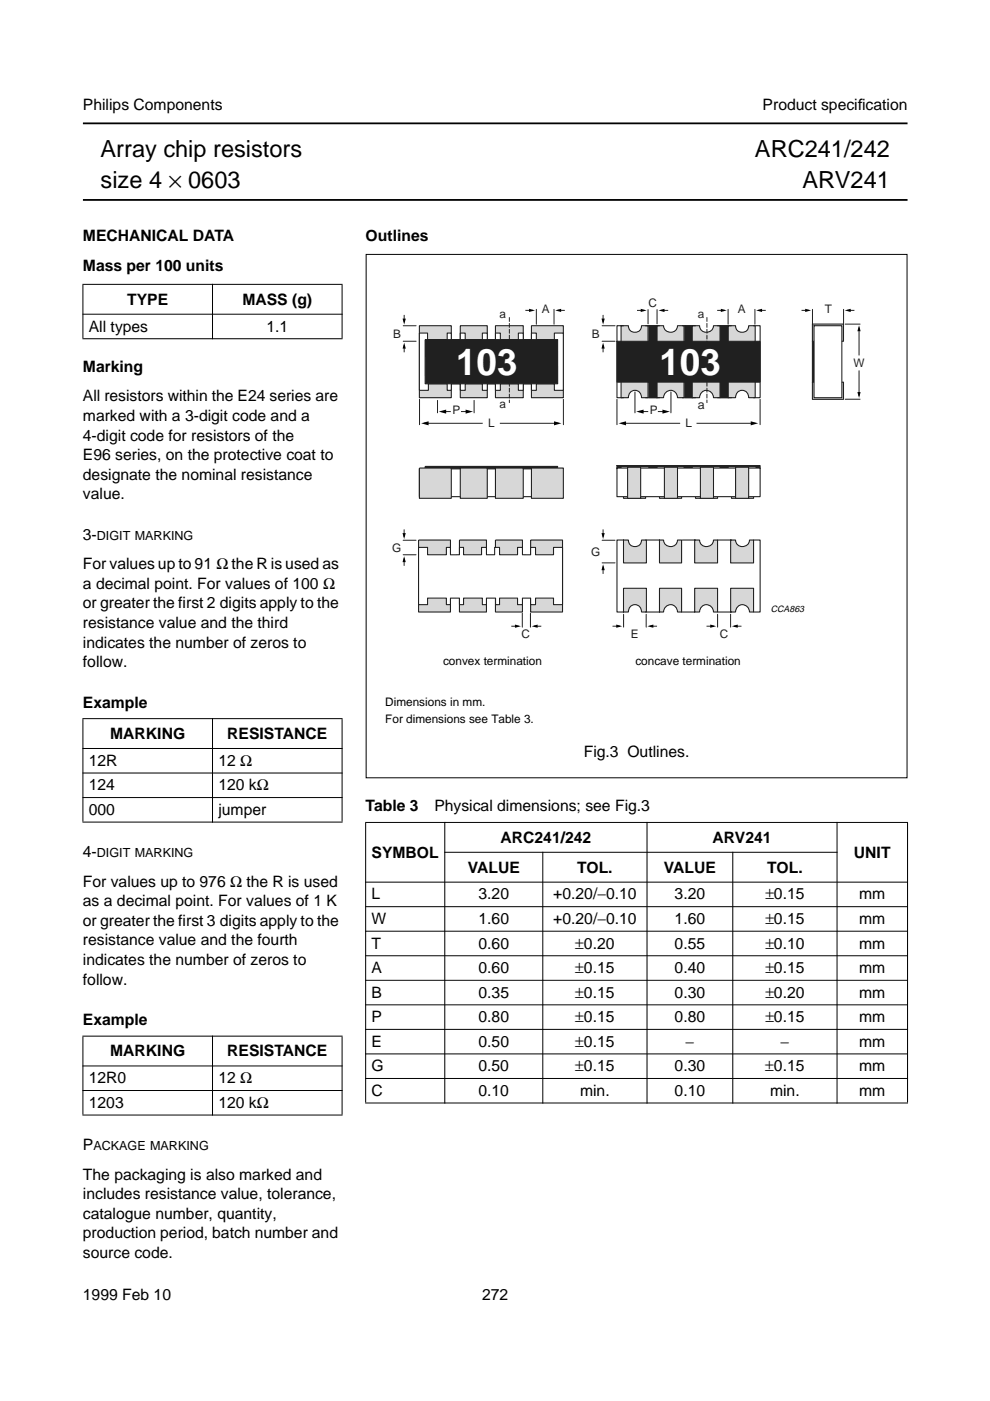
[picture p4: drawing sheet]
<svg xmlns="http://www.w3.org/2000/svg" width="210mm" height="297mm" viewBox="0 0 210 297" stroke-linecap="round" stroke-linejoin="round" font-family="sans-serif">
<path d="M17.6 26.2h174.8M17.6 42.4h174.8" fill="none" stroke="#000" stroke-width=".38"/>
<g fill="#000" stroke="#000" stroke-width=".21">
<path d="M17.6 60.4v11.3zM45.1 60.2v11.7zM72.5 60.4v11.3zM17.5 60.3h55.1zM17.5 66.6h55.1zM17.5 71.8h55.1zM17.5 152.4h55.1zM17.5 158.7h55.1zM17.6 152.5v21.7zM45.1 152.3v22.1zM72.5 152.5v21.7zM17.5 163.9h55.1z"/>
<path d="M17.5 169.1h55.1zM17.5 174.3h55.1zM77.4 174.4h115.1zM94.2 180.7h83.4zM77.4 187h115.1zM77.4 192.2h115.1zM77.4 197.4h115.1zM17.5 219.7h55.1zM77.4 202.6h115.1zM77.4 207.8h115.1zM77.4 213h115.1zM77.4 218.2h115.1z"/>
<path d="M17.6 219.8v16.5zM45.1 219.6v16.9zM72.5 219.8v16.5zM17.5 226h55.1zM17.5 231.2h55.1zM17.5 236.4h55.1zM77.5 174.5v59.3zM94.3 174.3v59.7zM115.1 180.6v53.4zM137.2 174.3v59.7zM155.4 180.6v53.4zM177.5 174.3v59.7z"/>
<path d="M192.4 174.5v59.3zM77.4 223.5h115.1zM77.4 228.7h115.1zM77.4 233.9h115.1z"/>
</g>
<g fill="#fff">
<path d="M82.5 158.4h104.9v6.6h-104.9z" fill-rule="evenodd"/>
<path d="M81.7 147.9h45.8v7.5h-45.8z" fill-rule="evenodd"/>
</g>
<g fill="#fff">
<path d="M77.5 67.1h114.9v7.3h-114.9z"/>
<path d="M178.5 71.1h13.9z"/>
<path d="M178.4 70.3v1.9z"/>
<circle cx="107.6" cy="67.8" r=".22"/>
<circle cx="107.6" cy="69.7" r=".22"/>
<circle cx="107.6" cy="71.6" r=".22"/>
<circle cx="107.6" cy="73.5" r=".22"/>
<circle cx="162.5" cy="67.8" r=".22"/>
<circle cx="162.5" cy="69.7" r=".22"/>
<circle cx="162.5" cy="71.6" r=".22"/>
<circle cx="162.5" cy="73.5" r=".22"/>
</g>
<path d="M90.1 98.9h28.1v5.7h-28.1z" fill="#231f20" stroke="#231f20" stroke-width=".23"/>
<path d="M88.9 99.4h30.4v5.9h-30.4z" fill="#fff" stroke="#231f20" stroke-width=".23"/>
<g fill="#d6d7d9" stroke="#231f20" stroke-width=".23">
<path d="M88.9 99.2h6.8v6.5h-6.8z"/>
<path d="M112.7 99.2h6.7v6.5h-6.7z"/>
<path d="M105 99.2h5.9v6.5h-5.9z"/>
<path d="M97.6 99.2h5.7v6.5h-5.7z"/>
<path d="M88.7 114.5h6.8v15.3h-6.8z"/>
<path d="M112.5 114.5h6.8v15.3h-6.8z"/>
<path d="M105 114.5h5.8v15.3h-5.8z"/>
<path d="M97.4 114.5h5.7v15.3h-5.7z"/>
</g>
<path d="M88.7 116.1h2v1.5h3.9v-1.5h.9v1.5h1.9v-1.5h.9v1.5h3.8v-1.5h1v1.5h1.8v-1.5h1v1.5h3.8v-1.5h1.1v1.5h1.7v-1.5h1v1.5h3.9v-1.5h1.9v12.1h-1.9v-1.4h-3.9v1.4h-1v-1.4h-1.7v1.4h-1.1v-1.4h-3.8v1.4h-.8v-1.4h-2v1.4h-.8v-1.4h-4v1.4h-.9v-1.4h-1.9v1.4h-.9v-1.4h-3.9v1.4h-2z" fill="#fff" stroke="#231f20" stroke-width=".23"/>
<g fill="#d6d7d9" stroke="#231f20" stroke-width=".23">
<path d="M88.9 69.1h6.8v15.2h-6.8z"/>
<path d="M112.7 69.1h6.7v15.2h-6.7z"/>
<path d="M105 69.1h5.9v15.2h-5.9z"/>
<path d="M97.6 69.1h5.7v15.2h-5.7z"/>
</g>
<path d="M88.9 70.6h1.7l.1 1.4h4.1v-1.4h.9v1.4h1.9v-1.4h1v1.4h3.7v-1.4h1v1.4h1.7v-1.4h1.1v1.4h3.8v-1.4h1v1.4h1.8v-1.4h1v1.4h3.8v-1.4h1.9v12.2h-1.9v-1.4h-3.8v1.4h-1v-1.4h-1.8v1.4h-1v-1.4h-3.8v1.4h-1.1v-1.4h-1.7v1.4h-1v-1.4h-3.7v1.4h-1v-1.4h-1.9v1.4h-.9v-1.4h-4v1.4h-1.9z" fill="#fff" stroke="#231f20" stroke-width=".23"/>
<g fill="#231f20" stroke="#231f20" stroke-width=".23">
<path d="M90.1 72h28.1v9.4h-28.1z"/>
<path d="M130.8 98.7h30.4v.7h-30.4z"/>
</g>
<path d="M108 67.3v18.1" fill="none" stroke="#231f20" stroke-width=".21" stroke-dasharray=".8 .4"/>
<g fill="#d6d7d9" stroke="#231f20" stroke-width=".23">
<path d="M132.2 103.6h4.7v2.1h-4.7z"/>
<path d="M139.8 103.6h4.7v2.1h-4.7z"/>
<path d="M147.5 103.6h4.6v2.1h-4.6z"/>
<path d="M155.1 103.6h4.7v2.1h-4.7z"/>
<path d="M131.7 98.9h5.9v2.4h-5.9z"/>
<path d="M139.3 98.9h5.7v2.4h-5.7z"/>
<path d="M146.8 98.9h5.9v2.4h-5.9z"/>
<path d="M154.4 98.9h5.9v2.4h-5.9z"/>
</g>
<path d="M130.8 99.2h30.4v6.1h-30.4z" fill="#fff" stroke="#231f20" stroke-width=".23"/>
<g fill="#d6d7d9" stroke="#231f20" stroke-width=".23">
<path d="M133.1 99.1h2.7v6.6h-2.7z"/>
<path d="M140.9 99.1h2.7v6.6h-2.7z"/>
<path d="M148.5 99.1h2.8v6.6h-2.8z"/>
<path d="M156 99.1h2.7v6.6h-2.7z"/>
<path d="M132.2 114.5h1a1.39 1.39 0 0 0 1.4 1.4 1.39 1.39 0 0 0 1.4-1.4h1.1v4.9h-4.9z"/>
<path d="M154.9 114.5h1.1a1.48 1.48 0 0 0 1.4 1.4 1.48 1.48 0 0 0 1.5-1.4h.9v4.9h-4.9z"/>
<path d="M147.3 114.5h1a1.48 1.48 0 0 0 1.5 1.4 1.48 1.48 0 0 0 1.5-1.4h.8v4.9h-4.8z"/>
<path d="M139.8 114.5h.9a1.48 1.48 0 0 0 1.5 1.4 1.48 1.48 0 0 0 1.4-1.4h.9v4.9h-4.7z"/>
<path d="M132.2 124.7h4.9v5.1h-1.1a1.4 1.4 0 0 0-1.4-1.6 1.4 1.4 0 0 0-1.4 1.6h-1z"/>
<path d="M154.9 124.7h4.9v5.1h-.9a1.48 1.48 0 0 0-1.5-1.6 1.48 1.48 0 0 0-1.4 1.6h-1.1z"/>
<path d="M147.3 124.7h4.8v5.1h-.8a1.48 1.48 0 0 0-1.5-1.6 1.48 1.48 0 0 0-1.5 1.6h-1z"/>
<path d="M139.8 124.7h4.7v5.1h-.9a1.48 1.48 0 0 0-1.4-1.6 1.48 1.48 0 0 0-1.5 1.6h-.9z"/>
</g>
<path d="M132.2 114.5h-1.4v15.3h1.4M136.9 114.5h2.9M144.7 114.5h2.8M152.1 114.5h3M159.8 114.5h1.4v15.3h-1.4M136.9 129.8h2.9M144.5 129.8h2.7M152.1 129.8h3" fill="none" stroke="#231f20" stroke-width=".23"/>
<g fill="#231f20" stroke="#231f20" stroke-width=".21">
<path d="M137.6 69.1h1.7v15.2h-1.7z"/>
<path d="M145.2 69.1h1.6v15.2h-1.6z"/>
<path d="M152.7 69.1h1.7v15.2h-1.7z"/>
</g>
<g fill="#d6d7d9" stroke="#231f20" stroke-width=".23">
<path d="M131.7 69.1h1.5a1.39 1.39 0 0 0 1.4 1.3 1.39 1.39 0 0 0 1.4-1.3h1.4v4.8h-5.7z"/>
<path d="M139.3 69.1h1.4a1.48 1.48 0 0 0 1.5 1.3 1.48 1.48 0 0 0 1.4-1.3h1.4v4.8h-5.7z"/>
<path d="M146.8 69.1h1.5a1.48 1.48 0 0 0 1.5 1.3 1.48 1.48 0 0 0 1.5-1.3h1.4v4.8h-5.9z"/>
<path d="M154.4 69.1h1.6a1.39 1.39 0 0 0 1.3 1.3 1.39 1.39 0 0 0 1.4-1.3h1.4v4.8h-5.7z"/>
<path d="M131.7 79.5h5.7v4.8h-1.4a1.4 1.4 0 0 0-1.4-1.5 1.4 1.4 0 0 0-1.4 1.5h-1.5z"/>
<path d="M139.3 79.5h5.7v4.8h-1.4a1.48 1.48 0 0 0-1.4-1.5 1.48 1.48 0 0 0-1.5 1.5h-1.4z"/>
<path d="M146.8 79.5h5.9v4.8h-1.4a1.48 1.48 0 0 0-1.5-1.5 1.48 1.48 0 0 0-1.5 1.5h-1.5z"/>
<path d="M154.4 79.5h5.7v4.8h-1.4a1.4 1.4 0 0 0-1.4-1.5 1.4 1.4 0 0 0-1.3 1.5h-1.6z"/>
</g>
<path d="M130.8 72.4h30.4v8.6h-30.4z" fill="#231f20" stroke="#231f20" stroke-width=".21"/>
<path d="M132.2 69.1h-1.4v15.2h1.4M136.9 69.1h2.9M144.7 69.1h2.8M152.1 69.1h3M159.8 69.1h1.4v15.2h-1.4M136.9 84.3h2.9M144.7 84.3h2.8M152.1 84.3h3" fill="none" stroke="#231f20" stroke-width=".23"/>
<path d="M172.2 72.4h.6v8.6h-.6z" fill="#231f20" stroke="#231f20" stroke-width=".23"/>
<g fill="#d6d7d9" stroke="#231f20" stroke-width=".23">
<path d="M172.2 68.7h6.6v3.7h-6.6z"/>
<path d="M172.2 81h6.6v3.7h-6.6z"/>
</g>
<path d="M172.6 69.1h5.9v15.2h-5.9z" fill="#fff" stroke="#231f20" stroke-width=".23"/>
<g fill="none" stroke="#231f20" stroke-width=".21">
<path d="M85.5 72.4h2.7M85.5 69.1h2.7M85.7 66.8v1.5M85.7 73.1v1.6M111.4 65.8h1.6M113.7 65.6v3.1M117.5 65.6v3.1M118.2 65.8h1.6M127.7 72.4h2.7M127.7 69.1h2.7M127.9 66.8v1.5M127.9 73.1v1.6"/>
<path d="M135.1 65.8h1.5M137.4 65.6v3.1M139.3 65.6v3.1M140.1 65.8h1.6M152 65.8h1.6M154.4 65.6v3.1M160.1 65.6v3.1M160.8 65.8h1.6M169.9 65.8h1.6M172.3 65.6v3.1M178.9 65.6v3.1M179.2 68.7h3.2"/>
<path d="M179.6 65.8h1.6M182.1 69.4v6M182.1 78.5v5.4M88.9 84.7v5.3M89.9 89.7h12.5M92.8 84.9v2.6M93.6 87.3h2M97.7 87.3h2M100.5 84.9v2.6M106 89.7h12.4M119.5 84.7v5.3M130.8 84.7v5.3"/>
<path d="M131.8 89.7h12.4M134.6 83.1v4.4M135.5 87.3h1.9M139.5 87.3h1.9M142.3 83.1v4.4M147.7 89.7h12.4M161.2 84.7v5.3M179.2 84.6h3.2M85.5 114.5h2.7M85.5 117.6h2.7M85.7 112.2v1.6M85.7 118.4v1.6"/>
<path d="M127.7 119.3h2.7M127.7 114.5h2.7M127.9 112.2v1.6M108.4 132.8h1.6M110.7 130v3M112.5 130v3M113.2 132.8h1.6M127.9 120.1v1.6M129.9 132.8h1.5M132.2 130.2v2.8M137 130.2v2.8M137.7 132.8h1.6"/>
<path d="M149.8 132.8h1.6M152.1 130.2v2.8M154.9 130.2v2.8M155.6 132.8h1.6"/>
</g>
<path d="M149.9 67.3v18.1" fill="none" stroke="#231f20" stroke-width=".21" stroke-dasharray=".8 .4"/>
<g fill="#000">
<path d="M85.7 72.7l.3 1.2h-.6zM85.4 67.6h.6l-.3 1.2zM112.2 65.5l1.2 .3-1.2 .4zM117.7 65.8l1.3-.3v.7zM127.9 72.7l.3 1.2h-.7zM127.5 67.6h.7l-.3 1.2zM135.8 65.5l1.3 .3-1.3 .4zM139.6 65.8l1.3-.3v.7zM152.8 65.5l1.3 .3-1.3 .4zM160.3 65.8l1.3-.3v.7zM170.7 65.5l1.3 .3-1.3 .4zM179.1 65.8l1.3-.3v.7z"/>
<path d="M182.1 69l.4 1.2h-.7zM89.3 89.7l1.6-.4v.9zM93 87.3l1.6-.5v.9zM98.7 86.8l1.6 .5-1.6 .4zM117.5 89.3l1.5 .4-1.5 .5zM131.2 89.7l1.5-.4v.9zM134.9 87.3l1.6-.5v.9zM140.5 86.8l1.5 .5-1.5 .4zM159.2 89.3l1.5 .4-1.5 .5zM181.8 83.1h.7l-.4 1.3zM85.7 117.9l.3 1.3h-.7zM85.3 113h.7l-.3 1.3z"/>
<path d="M127.5 113h.7l-.3 1.3zM109.2 132.4l1.2 .4-1.2 .3zM112.7 132.8l1.3-.4v.7zM127.9 119.6l.3 1.3h-.7zM130.7 132.4l1.2 .4-1.2 .3zM137.3 132.8l1.2-.4v.7zM150.6 132.4l1.2 .4-1.2 .3zM155.2 132.8l1.2-.4v.7z"/>
</g>
<path d="M77.6 53.9h114.7v111h-114.7z" fill="none" stroke="#000" stroke-width=".21"/>
<g font-size="7.8" fill="#fff">
<text x="96.7" y="79.5">103</text>
<text x="139.8" y="79.5">103</text>
</g>
<g font-size="5">
<text x="21.3" y="33.3">Array chip resistors</text>
<text x="160.1" y="33.3">ARC241/242</text>
<text x="21.3" y="39.9">size 4 × 0603</text>
<text x="170.2" y="39.9">ARV241</text>
</g>
<g font-size="3.3">
<text x="17.6" y="23.4">Philips Components</text>
<text x="161.7" y="23.4">Product specif</text>
<text x="181.9" y="23.4">ication</text>
<text x="17.6" y="51.1">MECHANICAL DATA</text>
<text x="77.5" y="51.1">Outlines</text>
<text x="17.6" y="57.5">Mass per 100 units</text>
<text x="27" y="64.6">TYPE</text>
<text x="51.4" y="64.6">MASS (g)</text>
<text x="18.8" y="70.3">All types</text>
<text x="56.5" y="70.3">1.1</text>
<text x="17.6" y="78.8">Marking</text>
<text x="17.6" y="85.1">All resistors within the E24 series are</text>
<text x="17.6" y="89.2">marked with a 3-digit code and a</text>
<text x="17.6" y="93.4">4-digit code for resistors of the</text>
<text x="17.6" y="97.6">E96 series, on the protective coat to</text>
<text x="17.6" y="101.7">designate the nominal resistance</text>
<text x="17.6" y="105.9">value.</text>
<text x="17.6" y="114.4">3-</text>
<text x="17.6" y="120.7">For values up to 91 Ω the R is used as</text>
<text x="17.6" y="124.8">a decimal point. For values of 100 Ω</text>
<text x="17.6" y="129">or greater the first 2 digits apply to the</text>
<text x="17.6" y="133.2">resistance value and the third</text>
<text x="17.6" y="137.3">indicates the number of zeros to</text>
<text x="17.6" y="141.5">follow.</text>
<text x="17.6" y="150">Example</text>
<text x="23.4" y="156.7">MARKING</text>
<text x="48.2" y="156.7">RESISTANCE</text>
<text x="123.8" y="160.6">Fig.3 Outlines.</text>
<text x="18.8" y="162.4">12R</text>
<text x="18.8" y="167.6">124</text>
<text x="46.3" y="162.4">12 Ω</text>
<text x="46.3" y="167.6">120 kΩ</text>
<text x="18.8" y="172.8">000</text>
<text x="46.3" y="172.8">jumper</text>
<text x="77.5" y="172">Table 3</text>
<text x="92.1" y="172">Physical dimensions; see Fig.3</text>
<text x="106.1" y="178.7">ARC241/242</text>
<text x="151.1" y="178.7">ARV241</text>
<text x="17.6" y="181.7">4-</text>
<text x="78.8" y="181.8">SYMBOL</text>
<text x="99.2" y="185">VALUE</text>
<text x="122.4" y="185">TOL.</text>
<text x="140.8" y="185">VALUE</text>
<text x="162.7" y="185">TOL.</text>
<text x="181.1" y="181.8">UNIT</text>
<text x="17.6" y="188">For values up to 976 Ω the R is used</text>
<text x="78.8" y="190.7">L</text>
<text x="101.5" y="190.7">3.20</text>
<text x="117.3" y="190.7">+0.20/−0.10</text>
<text x="143" y="190.7">3.20</text>
<text x="162.3" y="190.7">±0.15</text>
<text x="182.2" y="190.7">mm</text>
<text x="17.6" y="192.1">as a decimal point. For values of 1 K</text>
<text x="17.6" y="196.3">or greater the first 3 digits apply to the</text>
<text x="78.8" y="195.9">W</text>
<text x="101.5" y="195.9">1.60</text>
<text x="117.3" y="195.9">+0.20/−0.10</text>
<text x="143" y="195.9">1.60</text>
<text x="162.3" y="195.9">±0.15</text>
<text x="182.2" y="195.9">mm</text>
<text x="17.6" y="200.5">resistance value and the fourth</text>
<text x="78.8" y="201.1">T</text>
<text x="101.5" y="201.1">0.60</text>
<text x="122" y="201.1">±0.20</text>
<text x="143" y="201.1">0.55</text>
<text x="162.3" y="201.1">±0.10</text>
<text x="182.2" y="201.1">mm</text>
<text x="17.6" y="204.6">indicates the number of zeros to</text>
<text x="17.6" y="208.8">follow.</text>
<text x="78.8" y="206.3">A</text>
<text x="101.5" y="206.3">0.60</text>
<text x="122" y="206.3">±0.15</text>
<text x="143" y="206.3">0.40</text>
<text x="162.3" y="206.3">±0.15</text>
<text x="182.2" y="206.3">mm</text>
<text x="78.8" y="211.5">B</text>
<text x="101.5" y="211.5">0.35</text>
<text x="122" y="211.5">±0.15</text>
<text x="143" y="211.5">0.30</text>
<text x="162.3" y="211.5">±0.20</text>
<text x="182.2" y="211.5">mm</text>
<text x="17.6" y="217.3">Example</text>
<text x="78.8" y="216.7">P</text>
<text x="78.8" y="221.9">E</text>
<text x="101.5" y="216.7">0.80</text>
<text x="101.5" y="221.9">0.50</text>
<text x="122" y="216.7">±0.15</text>
<text x="122" y="221.9">±0.15</text>
<text x="143" y="216.7">0.80</text>
<text x="145.4" y="221.9">−</text>
<text x="162.3" y="216.7">±0.15</text>
<text x="165.5" y="221.9">−</text>
<text x="182.2" y="221.9">mm</text>
<text x="182.2" y="216.7">mm</text>
<text x="23.4" y="224">MARKING</text>
<text x="48.2" y="224">RESISTANCE</text>
<text x="78.8" y="227.1">G</text>
<text x="101.5" y="227.1">0.50</text>
<text x="122" y="227.1">±0.15</text>
<text x="143" y="227.1">0.30</text>
<text x="162.3" y="227.1">±0.15</text>
<text x="182.2" y="227.1">mm</text>
<text x="18.8" y="229.7">12R0</text>
<text x="46.3" y="229.7">12 Ω</text>
<text x="78.8" y="232.3">C</text>
<text x="101.5" y="232.3">0.10</text>
<text x="123" y="232.3">min.</text>
<text x="143" y="232.3">0.10</text>
<text x="163.3" y="232.3">min.</text>
<text x="182.2" y="232.3">mm</text>
<text x="18.8" y="234.9">1203</text>
<text x="46.3" y="234.9">120 kΩ</text>
<text x="17.6" y="243.8">P</text>
<text x="17.6" y="250.1">The packaging is also marked and</text>
<text x="17.6" y="254.2">includes resistance value, tolerance,</text>
<text x="17.6" y="258.4">catalogue number, quantity,</text>
<text x="17.6" y="262.6">production period, batch number and</text>
<text x="17.6" y="266.7">source code.</text>
<text x="17.6" y="275.6">1999 Feb 10</text>
<text x="102.2" y="275.6">272</text>
</g>
<g font-size="2.7">
<text x="20.5" y="114.4">DIGIT MARKING</text>
<text x="20.5" y="181.7">DIGIT MARKING</text>
<text x="19.8" y="243.8">ACKAGE MARKING</text>
</g>
<text font-size="2.6" fill="#231f20" x="148" y="86.7">a</text>
<g font-size="2.5" fill="#231f20">
<text x="137.5" y="65.1">C</text>
<text x="83.3" y="71.6">B</text>
<text x="105.9" y="67.4">a</text>
<text x="114.9" y="66.3">A</text>
<text x="125.5" y="71.6">B</text>
<text x="148" y="67.4">a</text>
<text x="156.4" y="66.3">A</text>
<text x="174.9" y="66.3">T</text>
<text x="180.9" y="77.9">W</text>
<text x="95.9" y="87.7">P</text>
<text x="105.9" y="86.6">a</text>
<text x="137.8" y="87.7">P</text>
<text x="103.5" y="90.6">L</text>
<text x="145.4" y="90.6">L</text>
<text x="83.2" y="116.9">G</text>
<text x="125.4" y="117.9">G</text>
<text x="110.6" y="135.3">C</text>
<text x="133.8" y="135.3">E</text>
<text x="152.6" y="135.3">C</text>
</g>
<g font-size="2.5">
<text x="93.9" y="141">convex termination</text>
<text x="134.7" y="141">concave termination</text>
<text x="81.7" y="149.6">Dimensions in mm.</text>
<text x="81.7" y="153.3">For dimensions see Table 3.</text>
</g>
<text font-size="2.1" fill="#fff" x="78.6" y="69.8">handbook, 4 columns</text>
<text font-size="1.9" x="163.4" y="129.7">CCA863</text>
</svg>
